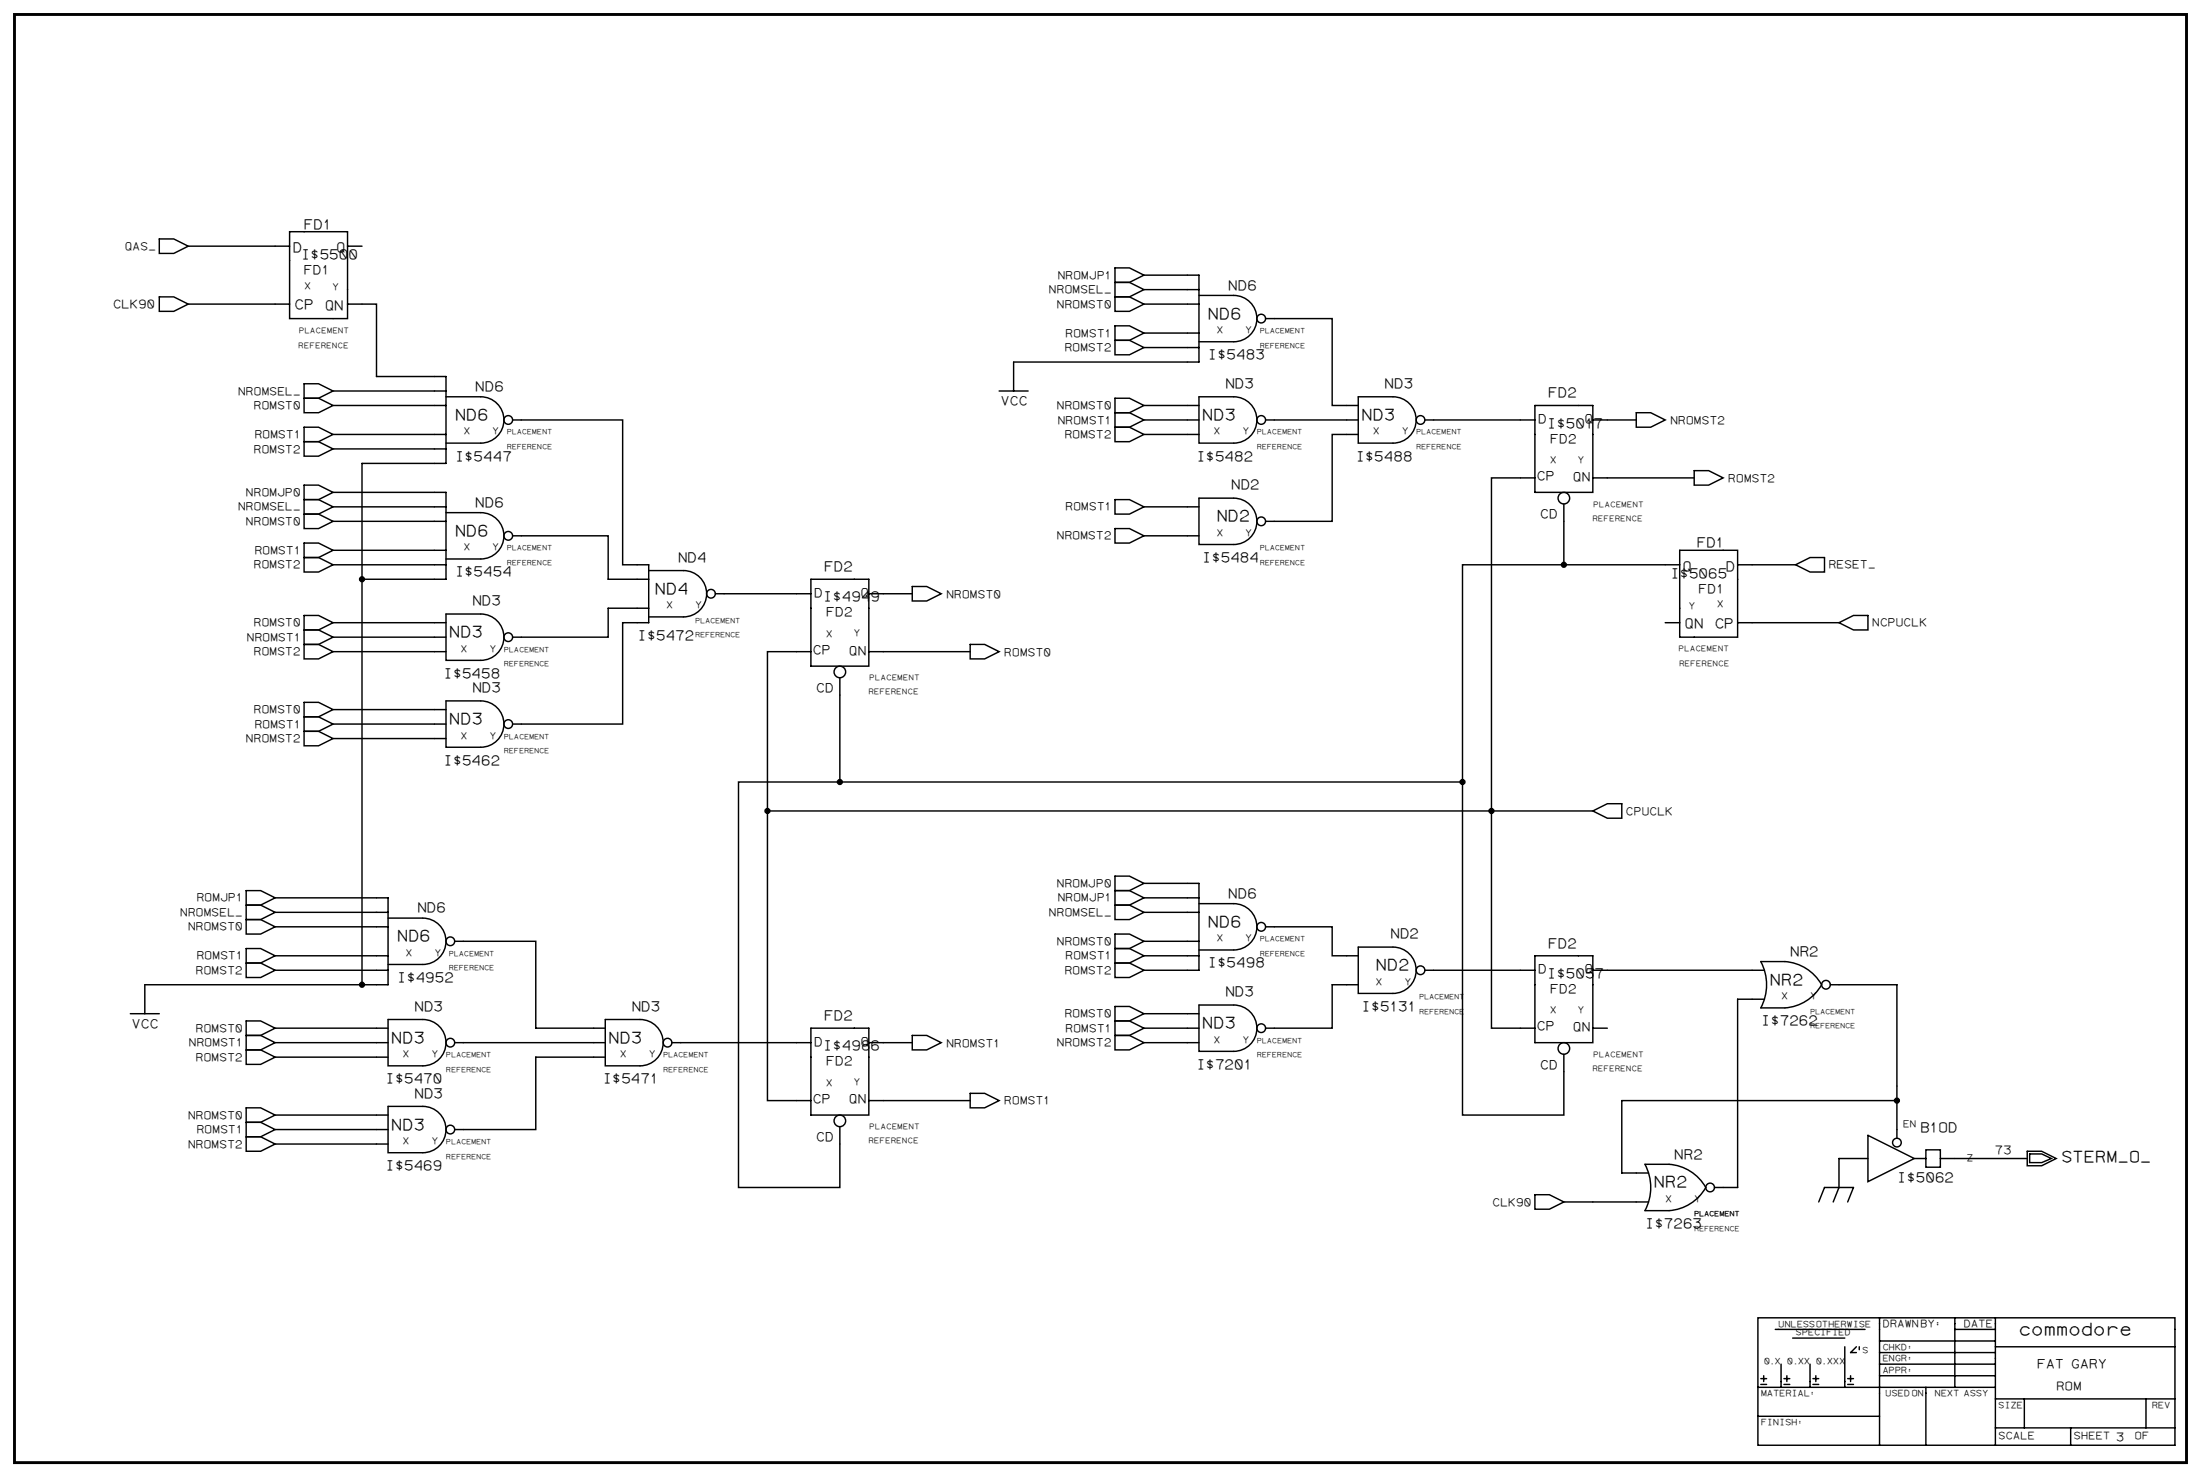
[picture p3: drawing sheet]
<svg xmlns="http://www.w3.org/2000/svg" width="1189mm" height="798mm" viewBox="0 0 1189 798" stroke-linecap="round" stroke-linejoin="round" font-family="sans-serif">
<path d="M8 8h1173v782h-1173z" fill="#fff" stroke="#fff" stroke-width=".54"/>
<path d="M8 8h1173v782h-1173z" fill="none" stroke="#000" stroke-width="1.6"/>
<g fill="none" stroke="#000" stroke-width=".78">
<path d="M86 129h8l8 4-8 4h-8zM102 133h54M156 125h32v47h-32zM188 133h7M602 152h8l8 4-8 4h-8zM602 145h8l8 4-8 3h-8zM618 149h29v47h-100v15M618 156h29M647 160h19a13 13 0 0 1 13 12 13 13 0 0 1-13 13h-19M86 160h8l8 4-8 4h-8zM102 164h54M188 164h15v39h38v47h-46v282h-117v15"/>
<path d="M602 176h8l8 4-8 4h-8zM602 160h8l8 4-8 4h-8zM618 164h29M618 180h29M683 172h36v47h14M602 184h8l8 4-8 4h-8zM618 188h29M164 215h8l8 4-8 4h-8zM164 207h8l8 4-8 4h-8zM180 211h61M180 219h61M241 214h19a13 13 0 0 1 12 13 13 13 0 0 1-12 12h-19"/>
<path d="M540 211h15M602 215h8l8 4-8 4h-8zM618 219h29M647 214h19a13 13 0 0 1 13 13 13 13 0 0 1-13 12h-19zM733 214h19a13 13 0 0 1 13 13 13 13 0 0 1-13 12h-19zM829 219h31v47h-31zM164 239h8l8 3-8 4h-8zM164 231h8l8 4-8 4h-8zM180 235h61M277 227h59v78h14v31h-14v55h-59M602 231h8l8 4-8 4h-8zM602 223h8l8 4-8 4h-8z"/>
<path d="M618 235h29M618 227h29M683 227h50M733 235h-14v47h-36M769 227h60M860 227h24M884 223h7l8 4-8 4h-7zM180 242h61M829 258h-24v297h24M860 258h55M915 254h8l7 4-7 4h-8zM164 278h8l8 4-8 3h-8z"/>
<path d="M164 270h8l8 4-8 4h-8zM164 262h8l8 4-8 4h-8zM180 266h61v47h-46M180 274h61M241 277h19a13 13 0 0 1 12 12 13 13 0 0 1-12 13h-19M602 270h8l8 4-8 4h-8zM618 274h29M647 269h19a13 13 0 0 1 13 13 13 13 0 0 1-13 12h-19zM844 272v33M164 293h8l8 4-8 4h-8zM180 282h61M180 297h61"/>
<path d="M277 289h51v24h22M602 285h8l8 4-8 4h-8zM618 289h29M907 297h31v47h-31zM164 301h8l8 4-8 4h-8zM180 305h61M350 308h19a13 13 0 0 1 13 13 13 13 0 0 1-13 12h-19M438 313h31v47h-31zM493 317h7l8 4-8 4h-7zM907 305h-117v117h-391v219h55v-33M938 305h32M970 305l7-4h8v8h-8z"/>
<path d="M164 332h8l8 4-8 4h-8zM180 336h61M241 332h19a13 13 0 0 1 12 12 13 13 0 0 1-12 13h-19zM350 328h-22v16h-51M386 321h52M469 321h24M899 336h8M938 336h55M993 336l8-4h8v8h-8zM164 348h8l8 4-8 4h-8zM164 340h8l8 4-8 4h-8zM180 352h61"/>
<path d="M180 344h61M438 352h-24v242h24M469 352h55M524 348h8l8 4-8 4h-8zM164 379h8l8 4-8 4h-8zM241 379h19a13 13 0 0 1 12 12 13 13 0 0 1-12 13h-19zM454 366v56M164 395h8l8 4-8 4h-8zM164 387h8l8 4-8 4h-8zM180 399h61M180 383h61M180 391h61"/>
<path d="M414 438h446M790 422v180h54v-33M860 438l8-4h8v8h-8zM602 473h8l8 4-8 4h-8zM618 477h29v47h-29M133 497h8l8 4-8 3h-8zM133 489h8l8 4-8 4h-8zM133 481h8l8 4-8 4h-8zM149 485h61v47h-15M149 493h61M210 496h18a13 13 0 0 1 13 12 13 13 0 0 1-13 13h-18M602 489h8l8 4-8 4h-8z"/>
<path d="M602 481h8l8 4-8 4h-8zM618 485h29M618 493h29M647 488h19a13 13 0 0 1 13 13 13 13 0 0 1-13 12h-19M133 512h8l8 4-8 4h-8zM149 516h61M149 501h61M246 508h43v47h38M602 512h8l8 4-8 4h-8zM602 504h8l8 4-8 4h-8zM618 516h29M618 508h29"/>
<path d="M683 501h36v15h14M733 511h19a13 13 0 0 1 13 13 13 13 0 0 1-13 12h-19zM829 516h31v47h-31zM951 519h13a25 25 0 0 1 20 13 25 25 0 0 1-20 12h-13a27 27 0 0 0 0-25zM133 520h8l8 4-8 4h-8zM149 524h61M602 520h8l8 4-8 4h-8zM733 532h-14v23h-36M769 524h60M860 524h92M952 540h-14v101h-12M988 532h36v83"/>
<path d="M70 547h16M133 559h8l8 4-8 4h-8zM133 551h8l8 4-8 4h-8zM149 555h61M210 551h18a13 13 0 0 1 13 12 13 13 0 0 1-13 13h-18zM327 551h19a13 13 0 0 1 12 12 13 13 0 0 1-12 13h-19zM438 555h31v47h-31zM493 559h7l8 4-8 4h-7zM602 559h8l8 4-8 4h-8zM602 551h8l8 4-8 4h-8zM602 544h8l8 3-8 4h-8zM618 547h29"/>
<path d="M618 555h29M647 543h19a13 13 0 0 1 13 12 13 13 0 0 1-13 13h-19zM860 555h8M133 567h8l8 4-8 4h-8zM149 563h61M149 571h61M246 563h81M327 571h-38v39h-43M363 563h75M469 563h24M618 563h29M133 598h8l8 4-8 4h-8z"/>
<path d="M210 597h18a13 13 0 0 1 13 13 13 13 0 0 1-13 13h-18zM469 594h55M524 590h8l8 4-8 4h-8zM1024 594h-148v39h14M133 614h8l8 4-8 4h-8zM133 606h8l8 4-8 4h-8zM149 610h61M149 602h61M149 618h61M1009 613l25 13-25 12zM888 629h13a25 25 0 0 1 20 12 25 25 0 0 1-20 13h-13a27 27 0 0 0 0-25zM1009 626h-16v15l-3 8"/>
<path d="M1034 626h6M1040 621h8v9h-8zM1048 626h47M1095 622h7l8 4-8 4h-7zM1096 623h6l6 3-6 2h-6zM829 645h8l7 4-7 4h-8zM844 649h46M982 649l3-8h16l-3 8M949 712h225v68h-225zM959 718h48M1015 712v68M1056 712v37"/>
<path d="M1056 718h21M1077 712v68M962 737v12M968 723h28M977 737v12M996 727v22M1002 727l-3 3h3M1004 727v2M1015 737h62M1015 730h62M1015 724h62M1077 727h97"/>
<path d="M949 749h128M951 748h3M951 745h3M952 743v3M963 748h3M963 745h3M965 743v3M979 748h3M979 745h3M981 743v3M998 748h3M998 745h3"/>
<path d="M999 743v3M1015 743h62M1040 749v31M1077 755h97M1093 755v16M1159 755v16M949 765h66M1077 771h97M1118 771v9"/>
<circle cx="681" cy="172" r="2.3"/>
<circle cx="274" cy="227" r="2.3"/>
<circle cx="681" cy="227" r="2.3"/>
<circle cx="767" cy="227" r="2.3"/>
<circle cx="844" cy="269" r="3"/>
<circle cx="274" cy="289" r="2.3"/>
<circle cx="681" cy="282" r="2.3"/>
<circle cx="384" cy="321" r="2.3"/>
<circle cx="274" cy="344" r="2.3"/>
<circle cx="454" cy="363" r="3"/>
<circle cx="274" cy="391" r="2.3"/>
<circle cx="243" cy="508" r="2.3"/>
<circle cx="681" cy="501" r="2.3"/>
<circle cx="767" cy="524" r="2.3"/>
<circle cx="986" cy="532" r="2.3"/>
<circle cx="681" cy="555" r="2.3"/>
<circle cx="243" cy="563" r="2.3"/>
<circle cx="360" cy="563" r="2.3"/>
<circle cx="844" cy="566" r="3"/>
<circle cx="243" cy="610" r="2.3"/>
<circle cx="454" cy="605" r="3"/>
<circle cx="1024" cy="617" r="2.3"/>
<circle cx="923" cy="641" r="2.3"/>
</g>
<g fill="#000" stroke="#000" stroke-width=".78">
<circle cx="195" cy="313" r="1.3"/>
<circle cx="844" cy="305" r="1.3"/>
<circle cx="414" cy="438" r="1.3"/>
<circle cx="454" cy="422" r="1.3"/>
<circle cx="790" cy="422" r="1.3"/>
<circle cx="805" cy="438" r="1.3"/>
<circle cx="195" cy="532" r="1.3"/>
<circle cx="1024" cy="594" r="1.3"/>
</g>
<text font-size="9.6" x="1090" y="721">commodore</text>
<g font-size="8.7">
<text x="652" y="172">ND6</text>
<text x="246" y="227">ND6</text>
<text x="649" y="227">ND3</text>
<text x="735" y="227">ND3</text>
<text x="657" y="282">ND2</text>
<text x="246" y="289">ND6</text>
<text x="353" y="321">ND4</text>
<text x="242" y="344">ND3</text>
<text x="242" y="391">ND3</text>
<text x="652" y="501">ND6</text>
<text x="214" y="508">ND6</text>
<text x="743" y="524">ND2</text>
<text x="955" y="532">NR2</text>
<text x="649" y="555">ND3</text>
<text x="211" y="563">ND3</text>
<text x="328" y="563">ND3</text>
<text x="211" y="610">ND3</text>
<text x="1113" y="628">STERM_O_</text>
<text x="893" y="641">NR2</text>
</g>
<g font-size="7.5">
<text x="164" y="124">FD1</text>
<text x="158" y="136">D</text>
<text x="181" y="136">Q</text>
<text x="162" y="140">I$5500</text>
<text x="663" y="156">ND6</text>
<text x="159" y="167">CP</text>
<text x="175" y="167">QN</text>
<text x="652" y="194">I$5483</text>
<text x="661" y="210">ND3</text>
<text x="748" y="210">ND3</text>
<text x="256" y="211">ND6</text>
<text x="836" y="215">FD2</text>
<text x="835" y="231">I$5017</text>
<text x="246" y="249">I$5447</text>
<text x="646" y="249">I$5482</text>
<text x="732" y="249">I$5488</text>
<text x="665" y="264">ND2</text>
<text x="256" y="274">ND6</text>
<text x="916" y="296">FD1</text>
<text x="366" y="303">ND4</text>
<text x="649" y="303">I$5484</text>
<text x="246" y="311">I$5454</text>
<text x="445" y="308">FD2</text>
<text x="908" y="308">Q</text>
<text x="932" y="308">D</text>
<text x="902" y="312">I$5065</text>
<text x="255" y="327">ND3</text>
<text x="444" y="325">I$4949</text>
<text x="909" y="339">QN</text>
<text x="926" y="339">CP</text>
<text x="344" y="346">I$5472</text>
<text x="239" y="366">I$5458</text>
<text x="255" y="374">ND3</text>
<text x="239" y="413">I$5462</text>
<text x="663" y="485">ND6</text>
<text x="225" y="493">ND6</text>
<text x="751" y="507">ND2</text>
<text x="836" y="512">FD2</text>
<text x="966" y="516">NR2</text>
<text x="652" y="522">I$5498</text>
<text x="214" y="530">I$4952</text>
<text x="835" y="528">I$5057</text>
<text x="661" y="538">ND3</text>
<text x="224" y="546">ND3</text>
<text x="341" y="546">ND3</text>
<text x="735" y="546">I$5131</text>
<text x="445" y="551">FD2</text>
<text x="951" y="554">I$7262</text>
<text x="444" y="567">I$4986</text>
<text x="646" y="577">I$7201</text>
<text x="208" y="585">I$5470</text>
<text x="325" y="585">I$5471</text>
<text x="224" y="593">ND3</text>
<text x="1037" y="612">B1OD</text>
<text x="904" y="626">NR2</text>
<text x="208" y="632">I$5469</text>
<text x="1024" y="638">I$5062</text>
<text x="888" y="663">I$7263</text>
</g>
<g font-size="7">
<text x="164" y="148">FD1</text>
<text x="540" y="219">VCC</text>
<text x="830" y="228">D</text>
<text x="855" y="228">Q</text>
<text x="837" y="239">FD2</text>
<text x="830" y="259">CP</text>
<text x="849" y="260">QN</text>
<text x="832" y="280">CD</text>
<text x="439" y="322">D</text>
<text x="464" y="322">Q</text>
<text x="917" y="320">FD1</text>
<text x="446" y="333">FD2</text>
<text x="439" y="353">CP</text>
<text x="458" y="353">QN</text>
<text x="441" y="374">CD</text>
<text x="830" y="526">D</text>
<text x="855" y="526">Q</text>
<text x="837" y="536">FD2</text>
<text x="71" y="555">VCC</text>
<text x="830" y="556">CP</text>
<text x="849" y="557">QN</text>
<text x="439" y="565">D</text>
<text x="464" y="565">Q</text>
<text x="446" y="575">FD2</text>
<text x="832" y="577">CD</text>
<text x="439" y="596">CP</text>
<text x="458" y="596">QN</text>
<text x="441" y="616">CD</text>
<text x="1100" y="739">FAT GARY</text>
</g>
<g font-size="6.5">
<text x="61" y="166">CLK90</text>
<text x="1077" y="623">73</text>
<text x="1110" y="751">ROM</text>
<text x="1143" y="778">3</text>
</g>
<g font-size="6.1">
<text x="67" y="135">QAS_</text>
<text x="571" y="151">NROMJP1</text>
<text x="566" y="158">NROMSEL_</text>
<text x="571" y="166">NROMST0</text>
<text x="575" y="182">ROMST1</text>
<text x="575" y="190">ROMST2</text>
<text x="128" y="213">NROMSEL_</text>
<text x="137" y="221">ROMST0</text>
<text x="571" y="221">NROMST0</text>
<text x="571" y="229">NROMST1</text>
<text x="902" y="229">NROMST2</text>
<text x="137" y="237">ROMST1</text>
<text x="575" y="237">ROMST2</text>
<text x="137" y="244">ROMST2</text>
<text x="933" y="260">ROMST2</text>
<text x="133" y="268">NROMJP0</text>
<text x="128" y="276">NROMSEL_</text>
<text x="575" y="276">ROMST1</text>
<text x="133" y="283">NROMST0</text>
<text x="571" y="291">NROMST2</text>
<text x="137" y="299">ROMST1</text>
<text x="137" y="307">ROMST2</text>
<text x="987" y="307">RESET_</text>
<text x="511" y="323">NROMST0</text>
<text x="137" y="338">ROMST0</text>
<text x="1011" y="338">NCPUCLK</text>
<text x="133" y="346">NROMST1</text>
<text x="137" y="354">ROMST2</text>
<text x="542" y="354">ROMST0</text>
<text x="137" y="385">ROMST0</text>
<text x="137" y="393">ROMST1</text>
<text x="133" y="401">NROMST2</text>
<text x="878" y="440">CPUCLK</text>
<text x="571" y="479">NROMJP0</text>
<text x="106" y="487">ROMJP1</text>
<text x="571" y="487">NROMJP1</text>
<text x="97" y="495">NROMSEL_</text>
<text x="566" y="495">NROMSEL_</text>
<text x="101" y="502">NROMST0</text>
<text x="571" y="510">NROMST0</text>
<text x="106" y="518">ROMST1</text>
<text x="575" y="518">ROMST1</text>
<text x="106" y="526">ROMST2</text>
<text x="575" y="526">ROMST2</text>
<text x="575" y="549">ROMST0</text>
<text x="106" y="557">ROMST0</text>
<text x="575" y="557">ROMST1</text>
<text x="102" y="565">NROMST1</text>
<text x="511" y="565">NROMST1</text>
<text x="571" y="565">NROMST2</text>
<text x="106" y="573">ROMST2</text>
<text x="542" y="596">ROMST1</text>
<text x="101" y="604">NROMST0</text>
<text x="106" y="612">ROMST1</text>
<text x="101" y="620">NROMST2</text>
<text x="806" y="651">CLK90</text>
</g>
<g font-size="5.6">
<text x="1016" y="716">DRAWNBY:</text>
<text x="1060" y="716">DATE</text>
<text x="1079" y="777">SCALE</text>
<text x="1120" y="777">SHEET</text>
<text x="1153" y="777">OF</text>
</g>
<g font-size="5.2">
<text x="164" y="156">X</text>
<text x="179" y="157">Y</text>
<text x="657" y="180">X</text>
<text x="672" y="180">Y</text>
<text x="250" y="235">X</text>
<text x="266" y="235">Y</text>
<text x="655" y="235">X</text>
<text x="671" y="235">Y</text>
<text x="741" y="235">X</text>
<text x="757" y="235">Y</text>
<text x="837" y="250">X</text>
<text x="852" y="250">Y</text>
<text x="657" y="289">X</text>
<text x="672" y="289">Y</text>
<text x="250" y="297">X</text>
<text x="266" y="297">Y</text>
<text x="360" y="328">X</text>
<text x="375" y="328">Y</text>
<text x="912" y="329">Y</text>
<text x="927" y="328">X</text>
<text x="446" y="344">X</text>
<text x="461" y="344">Y</text>
<text x="249" y="352">X</text>
<text x="264" y="352">Y</text>
<text x="249" y="399">X</text>
<text x="264" y="399">Y</text>
<text x="657" y="508">X</text>
<text x="672" y="508">Y</text>
<text x="219" y="516">X</text>
<text x="235" y="516">Y</text>
<text x="743" y="532">X</text>
<text x="758" y="532">Y</text>
<text x="962" y="540">X</text>
<text x="977" y="540">Y</text>
<text x="837" y="547">X</text>
<text x="852" y="547">Y</text>
<text x="655" y="563">X</text>
<text x="671" y="563">Y</text>
<text x="217" y="571">X</text>
<text x="233" y="571">Y</text>
<text x="335" y="571">X</text>
<text x="350" y="571">Y</text>
<text x="446" y="586">X</text>
<text x="461" y="586">Y</text>
<text x="1027" y="608">EN</text>
<text x="217" y="618">X</text>
<text x="233" y="618">Y</text>
<text x="1062" y="627">Z</text>
<text x="899" y="649">X</text>
<text x="915" y="649">Y</text>
</g>
<g font-size="4.8">
<text x="960" y="716">UNLESSOTHERWISE</text>
<text x="970" y="721">SPECIFIED</text>
<text x="1006" y="730">S</text>
<text x="1016" y="729">CHKD:</text>
<text x="952" y="737">0.X</text>
<text x="965" y="737">0.XX</text>
<text x="981" y="737">0.XXX</text>
<text x="1016" y="735">ENGR:</text>
<text x="1016" y="741">APPR:</text>
<text x="951" y="754">MATERIAL:</text>
<text x="1018" y="754">USED ON</text>
<text x="1045" y="754">NEXT ASSY</text>
<text x="1079" y="760">SIZE</text>
<text x="1162" y="760">REV</text>
<text x="951" y="770">FINISH:</text>
</g>
<g font-size="4.2">
<text x="161" y="180">PLACEMENT</text>
<text x="161" y="188">REFERENCE</text>
<text x="860" y="274">PLACEMENT</text>
<text x="860" y="281">REFERENCE</text>
<text x="906" y="352">PLACEMENT</text>
<text x="907" y="360">REFERENCE</text>
<text x="469" y="367">PLACEMENT</text>
<text x="469" y="375">REFERENCE</text>
<text x="860" y="571">PLACEMENT</text>
<text x="860" y="578">REFERENCE</text>
<text x="469" y="610">PLACEMENT</text>
<text x="469" y="617">REFERENCE</text>
</g>
<g font-size="3.9">
<text x="680" y="180">PLACEMENT</text>
<text x="680" y="188">REFERENCE</text>
<text x="274" y="235">PLACEMENT</text>
<text x="679" y="235">PLACEMENT</text>
<text x="765" y="235">PLACEMENT</text>
<text x="274" y="242">REFERENCE</text>
<text x="679" y="242">REFERENCE</text>
<text x="765" y="242">REFERENCE</text>
<text x="274" y="297">PLACEMENT</text>
<text x="680" y="297">PLACEMENT</text>
<text x="274" y="305">REFERENCE</text>
<text x="680" y="305">REFERENCE</text>
<text x="375" y="336">PLACEMENT</text>
<text x="375" y="344">REFERENCE</text>
<text x="272" y="352">PLACEMENT</text>
<text x="272" y="360">REFERENCE</text>
<text x="272" y="399">PLACEMENT</text>
<text x="272" y="407">REFERENCE</text>
<text x="680" y="508">PLACEMENT</text>
<text x="242" y="516">PLACEMENT</text>
<text x="680" y="516">REFERENCE</text>
<text x="242" y="524">REFERENCE</text>
<text x="766" y="540">PLACEMENT</text>
<text x="766" y="547">REFERENCE</text>
<text x="977" y="547">PLACEMENT</text>
<text x="977" y="555">REFERENCE</text>
<text x="679" y="563">PLACEMENT</text>
<text x="241" y="571">PLACEMENT</text>
<text x="358" y="571">PLACEMENT</text>
<text x="679" y="571">REFERENCE</text>
<text x="241" y="579">REFERENCE</text>
<text x="358" y="579">REFERENCE</text>
<text x="241" y="618">PLACEMENT</text>
<text x="241" y="626">REFERENCE</text>
<text x="915" y="657">PLACEMENT</text>
<text x="915" y="665">REFERENCE</text>
</g>
</svg>
